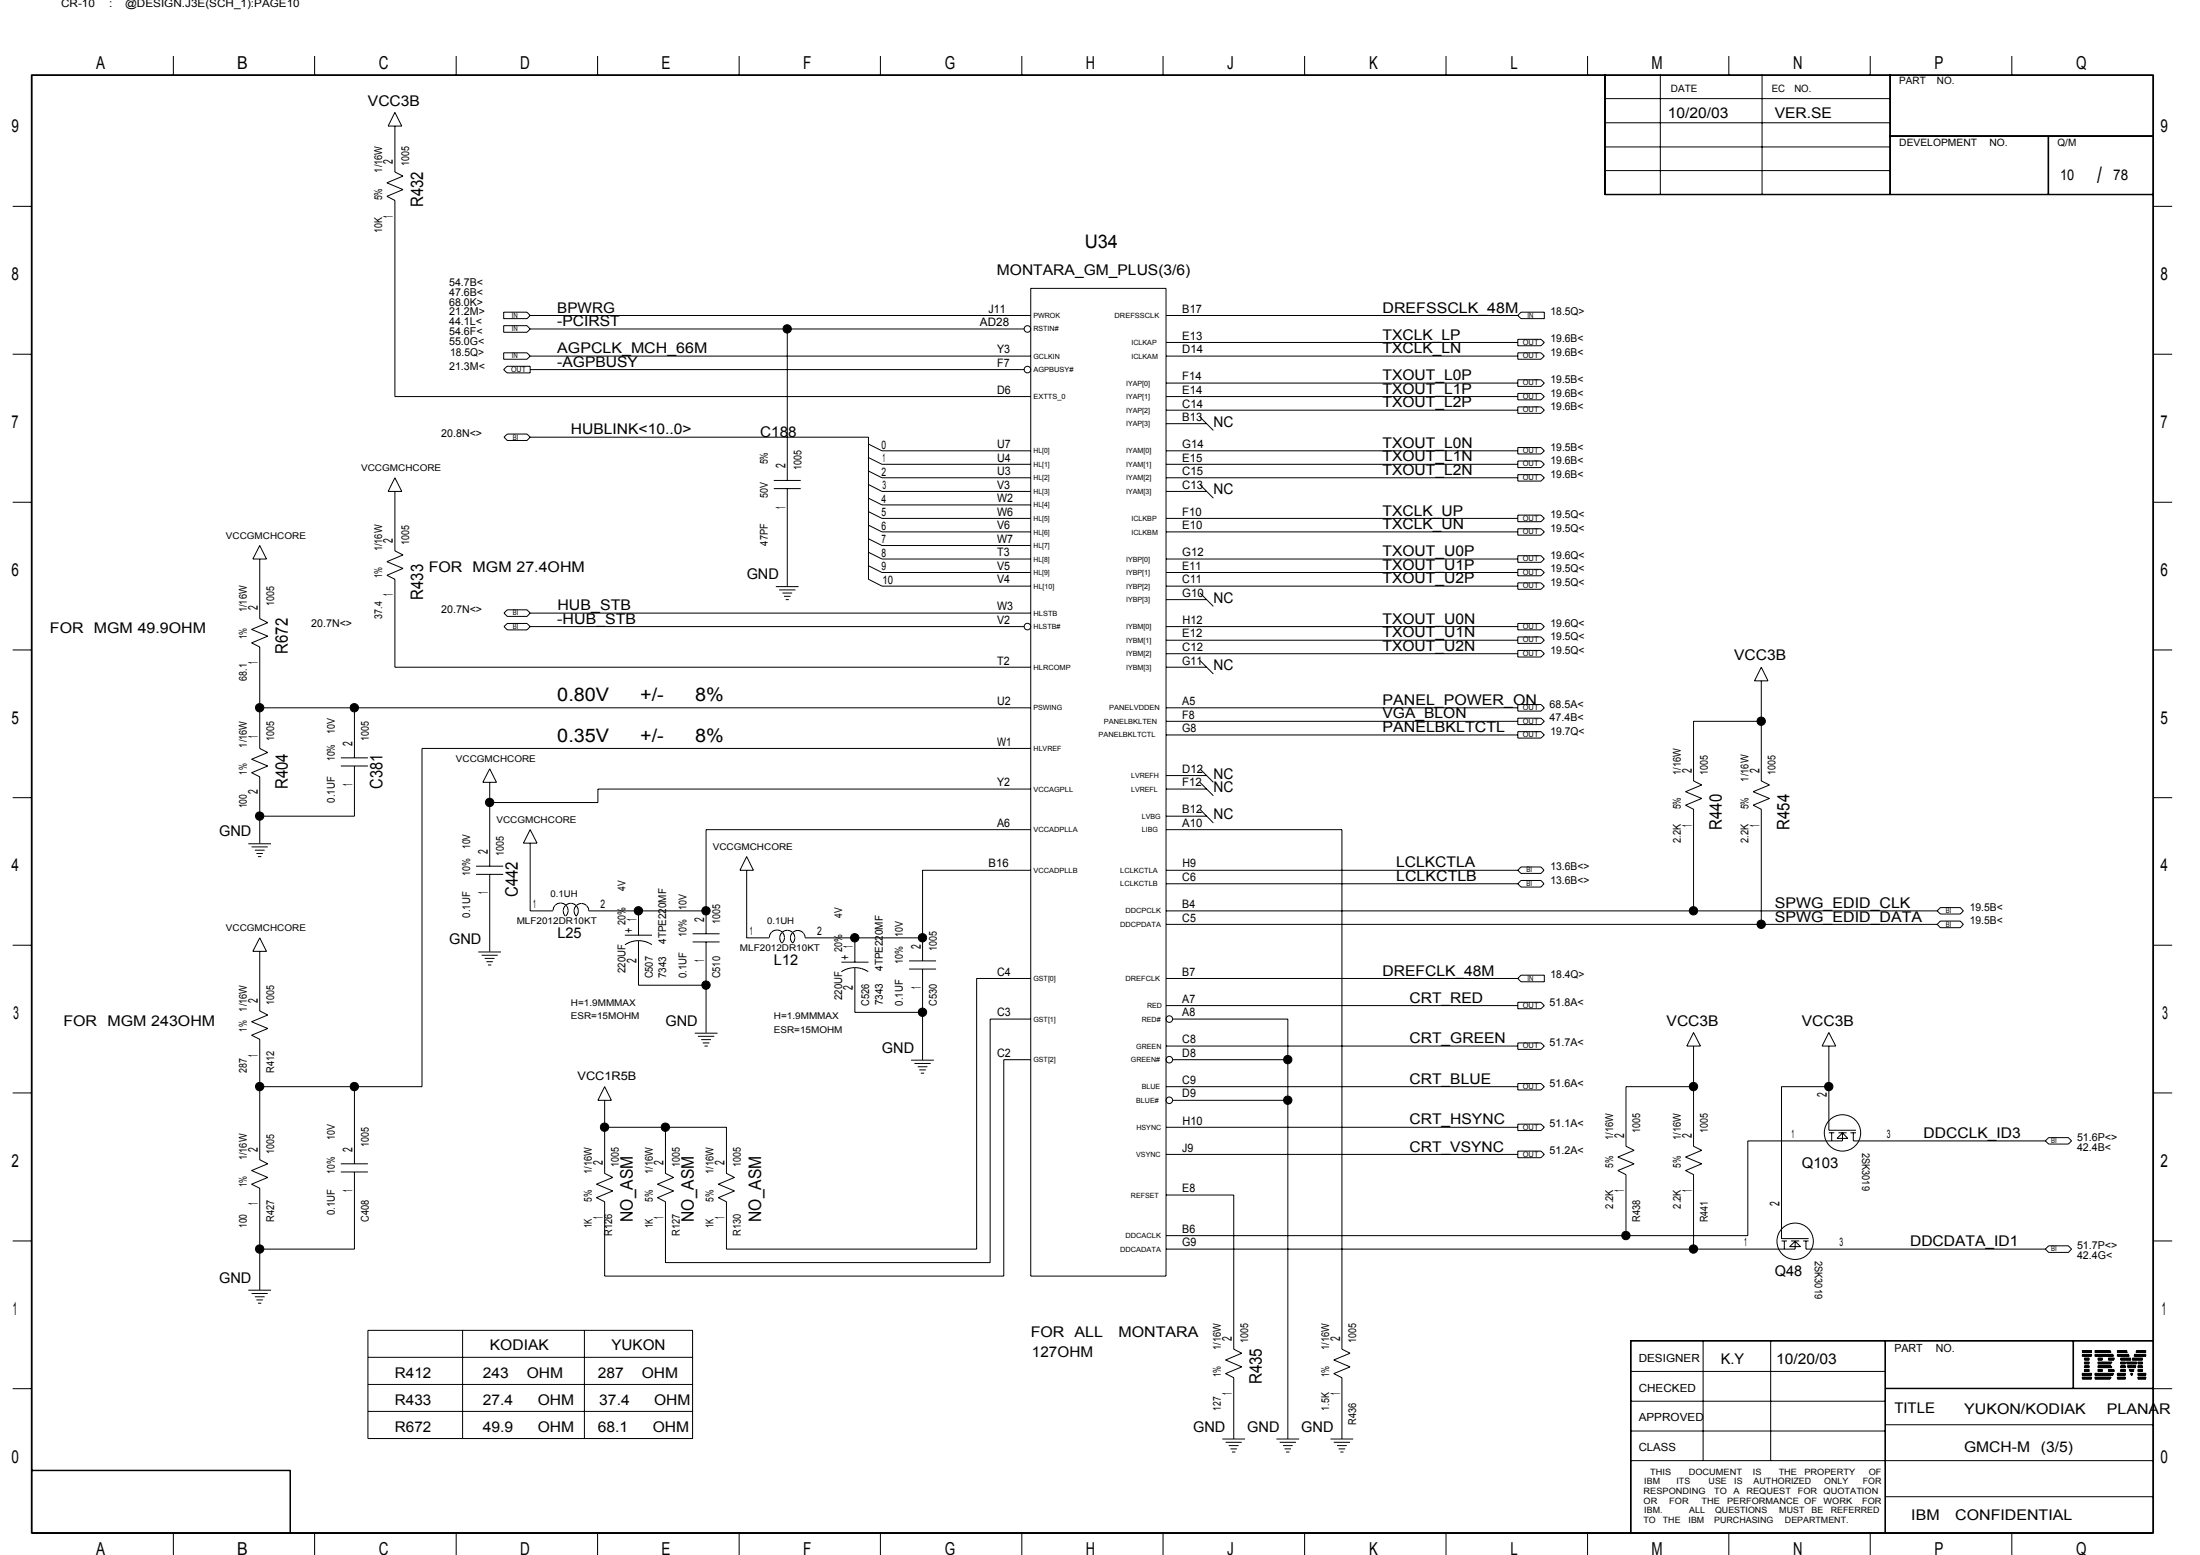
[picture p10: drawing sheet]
<svg xmlns="http://www.w3.org/2000/svg" width="297mm" height="210mm" viewBox="0 0 297 210" stroke-linecap="round" stroke-linejoin="round" font-family="sans-serif">
<g fill="none" stroke="#000" stroke-width=".14">
<path d="M4.2 10.1h286.6v196.9h-286.6zM4.3 10.2h286.4v196.7h-286.4zM23.4 7.6v2.5M42.5 7.6v2.5M53.3 17v6.2l1.1 .6-2.2 .9 2.2 .9-2.2 .9 1.1 .6v26.4h85.9M53.3 15.2l.9 1.8h-1.8zM61.6 7.6v2.5M80.7 7.6v2.5M99.8 7.6v2.5M118.9 7.6v2.5M138 7.6v2.5M157 7.6v2.5"/>
<path d="M176.1 7.6v2.5M195.2 7.6v2.5M214.4 7.6v2.5M216.7 10.1v16.2h74.1M216.7 19.8h38.5M216.7 16.6h38.5M216.7 13.3h38.5M216.7 10.1v16.2M224.2 10.1v16.2M233.4 7.6v2.5M237.9 10.1v16.2M252.5 7.6v2.5"/>
<path d="M255.2 10.1v16.2M255.2 18.4h35.6M255.2 18.3h35.6M271.6 7.6v2.5M276.5 18.4v7.9M276.6 18.4v7.9M1.7 27.9h2.5M139.2 38.9h18.2v133.4h-18.2zM216.7 26.2h74.1M216.7 23h38.5M290.8 27.9h2.5M1.7 47.8h2.5"/>
<path d="M68 49.9l.4-.5h3.2v.9h-3.2zM68 42.1h3.2l.4 .5-.4 .4h-3.2zM68 44h3.2l.4 .4-.4 .5h-3.2zM68 47.6h3.2l.4 .5-.4 .4h-3.2zM68 59l.5-.4h2.7l.4 .4-.4 .5h-2.7zM71.6 59h45.7v19.2l1.8 .9h20.1M71.6 48.1h67.6M71.6 42.6h67.6M71.6 49.9h66.7M71.6 44.4h66.7M106.3 44.4v20.5M117.3 59.9l1.8 1h20.1"/>
<path d="M157.4 57.2h5.5M157.4 55.4h47.5M157.4 53.5h47.5M157.4 51.7h47.5M157.4 48.1h47.5M157.4 46.2h47.5M157.4 42.6h47.5M162 56.3l1.8 1.8M204.9 45.8h3.2l.4 .4-.4 .5h-3.2zM204.9 47.6h3.2l.4 .5-.4 .4h-3.2zM204.9 51.3h3.2l.4 .4-.4 .5h-3.2zM204.9 53.1h3.2l.4 .4-.4 .5h-3.2z"/>
<path d="M204.9 54.9h3.2l.4 .5-.4 .4h-3.2zM205.4 42.1h3.1v.9h-3.1l-.5-.4zM290.8 47.8h2.5M1.7 67.8h2.5M35.1 75.5v8l1 .6-2.1 .9 2.1 .9-2.1 .9 1.1 .5v13.7l1 .6-2.1 .9 2.1 .9-2.1 .9 1.1 .6v8.9M35.1 73.6l.9 1.9h-1.9zM53.3 66.3v8.1l1.1 .5-2.2 .9 2.2 .9-2.2 1 1.1 .5v11.9h85.9M53.3 64.5l.9 1.8h-1.8zM104.5 66h3.6M104.5 64.9h3.6M104.8 79.2h3M105.2 79.6h2.2"/>
<path d="M106.3 66v13.1M117.3 65.4l1.8 .9h20.1M117.3 76.4l1.8 .9h20.1M117.3 74.5l1.8 1h20.1M117.3 70.9l1.8 .9h20.1M117.3 69.1l1.8 .9h20.1M117.3 63.6l1.8 .9h20.1M117.3 61.8l1.8 .9h20.1M117.3 72.7l1.8 .9h20.1M117.3 67.2l1.8 1h20.1M157.4 66.3h5.5M157.4 79.1h47.5"/>
<path d="M157.4 77.3h47.5M157.4 75.5h47.5M157.4 71.8h47.5M157.4 70h47.5M157.4 64.5h47.5M157.4 62.7h47.5M157.4 60.9h47.5M162 65.4l1.8 1.8M204.9 60.4h3.2l.4 .5-.4 .4h-3.2zM204.9 62.2h3.2l.4 .5-.4 .4h-3.2zM204.9 64.1h3.2l.4 .4-.4 .4h-3.2zM204.9 69.5h3.2l.4 .5-.4 .4h-3.2z"/>
<path d="M204.9 71.4h3.2l.4 .4-.4 .4h-3.2zM204.9 75h3.2l.4 .5-.4 .4h-3.2zM204.9 76.9h3.2l.4 .4-.4 .4h-3.2zM204.9 78.7h3.2l.4 .4-.4 .4h-3.2zM290.8 67.8h2.5M1.7 87.7h2.5M35.1 95.5h104.1M47.9 95.5v6.8M68 84.6l.5-.4h2.7l.4 .4-.4 .4h-2.7zM68.5 82.3h2.7l.4 .5-.4 .4h-2.7l-.5-.4zM71.6 84.6h66.7M71.6 82.8h67.6"/>
<path d="M105.6 80.1h1.4M105.9 80.5h.8M106.1 80.9h.4M157.4 99.2h47.5M157.4 97.4h47.5M157.4 95.5h47.5M157.4 90.1h5.5M157.4 88.2h47.5M157.4 86.4h47.5M157.4 84.6h47.5M157.4 80.9h5.5M162 80l1.8 1.9"/>
<path d="M162 89.2l1.8 1.8M204.9 84.2h3.2l.4 .4-.4 .4h-3.2zM204.9 86h3.2l.4 .4-.4 .4h-3.2zM204.9 87.8h3.2l.4 .4-.4 .5h-3.2zM204.9 95.1h3.2l.4 .4-.4 .5h-3.2zM204.9 96.9h3.2l.4 .5-.4 .4h-3.2zM204.9 98.8h3.2l.4 .4-.4 .4h-3.2zM237.8 97.4h-9.1v8l1.1 .6-2.2 .9 2.2 .9-2.2 .9 1.1 .5v13.8M237.8 90.1l.9 1.8h-1.8zM237.8 91.9v13.5l1.1 .6-2.2 .9 2.2 .9-2.2 .9 1.1 .5v15.6M290.8 87.7h2.5M1.7 107.7h2.5"/>
<path d="M33.5 113.9h3.1M34 114.3h2.1M34.4 114.8h1.3M34.6 115.2h.9M34.8 115.6h.5M46 103.4h3.7M46 102.3h3.7M47.9 103.4v6.8h-12.8M64.3 118h3.6M64.3 116.9h3.6M66.1 105.6v11.3M66.1 118v10.4"/>
<path d="M66.1 103.8l.9 1.8h-1.8zM71.6 113.8v9.2h3.1M71.6 112l.9 1.8h-1.8zM100.8 115.6l.9 1.9h-1.8zM100.8 117.5v9.1h3.1M139.2 112h-43.9v14M139.2 117.5h-14.6v12.2M139.2 101h-82.2v45.7h-21.9M139.2 106.5h-58.5v1.8h-14.6M157.4 117.5h47.5M157.4 119.3h47.5M157.4 112h23.8v70.1l1.1 .6-2.2 .9 2.2 .9-2.2 .9 1.1 .6v8.2"/>
<path d="M157.4 110.2h5.5M157.4 106.5h5.5M157.4 104.7h5.5M162 103.8l1.8 1.8M162 105.6l1.8 1.8M162 109.2l1.8 1.9M205.4 118.9h2.7l.4 .4-.4 .4h-2.7l-.5-.4zM205.4 117h2.7l.4 .5-.4 .4h-2.7l-.5-.4zM290.8 107.7h2.5M1.7 127.6h2.5M35.1 128.4v8.1l1 .5-2.1 .9 2.1 .9-2.1 .9 1.1 .6v16.2l1 .6-2.1 .9 2.1 .9-2.1 1 1.1 .5v13.7M35.1 126.6l.9 1.8h-1.9z"/>
<path d="M64.6 128.5h3M65 128.9h2.2M65.4 129.4h1.4M65.7 129.8h.8M65.9 130.3h.4M74.7 122.7h.1M74.8 122.5l-.1 .4M74.8 122.4v.1M74.8 122.4h.1M74.8 122.3v.1M75.1 122.1h.1M75.2 122h.1"/>
<path d="M75.2 122l-.4 .4M75.2 122l.4-.1 .5 .1M75.3 122h-.1M75.4 121.9v.1M76 121.9v.1M76.1 123.2h.1M76.1 122.7h.1M76.1 122h.1M76.1 123.4l.2 .3M76.1 123.4h.1M76.2 122.5l-.2 .3 .1 .6M76.2 122v.1"/>
<path d="M76.2 122.4v.1M76.2 123.4v.1M76.2 122h.1M76.2 122.4h.1M76.2 122.4l-.1 .2M76.2 122.1h.1M76.3 122.1l.2 .2M76.3 122.3h.1M76.3 123.6h.1M76.3 122.1h.1M76.4 122.2h.1M76.5 122.3h.1"/>
<path d="M76.5 123.5v.1M76.5 122.4h.1M76.5 122.3v.1M76.5 123.5h.1M76.6 122.1l.2-.1 .8 .1M76.6 122.4v.1M76.6 123.4l-.2 .3M76.6 122l-.4 .4M76.6 122.5l.1 .6-.1 .3M76.6 123.4h.1M76.6 122.5h.1M76.6 122h.1"/>
<path d="M76.6 122.6h.1M76.7 123.2l-.1 .1M76.7 122.8h.1M76.7 123v.1M76.7 122h.1M76.9 121.9v.1M77.2 121.9v.1M77.4 122h.1M77.5 122h.1M77.5 122l.5 .6M77.6 123.3v.1M77.6 122.6h.1"/>
<path d="M77.6 123.4l.1 .1M77.6 122.1h.1M77.6 122.5l-.1 .3 .1 .5M77.7 123.5l.1 .2M77.7 123.5h.1M77.7 122.4h.1M77.8 123.6h.1M77.9 122.2h.1M77.9 122.4h.1M78 122.4v.1M78 123.4v.1M78 123.4l-.2 .3"/>
<path d="M78 123.4h.1M78 122.5v.9M78 123.3v.1M78.1 122.8h.1M78.1 122l-.5 .5M78.1 123.1h.1M78.3 122h-.1M78.7 122h.1M78.8 122h-.4l-.4 .1M78.8 122h.1M78.9 122l.1 .1M79 122.1h.1"/>
<path d="M79 122.1l.4 .4 .1 .4M79.1 122.2h.1M79.3 122.4h.1M79.4 122.5h.1M79.4 122.6h.1M79.5 122.8h.1M79.5 123h15.8M84.4 126.2h3.6M84.4 127.5h.1M84.5 127.4l-.1 .1M84.5 127.4v.1M84.6 127.4h.1"/>
<path d="M84.7 127.3l-.2 .1M84.7 127.3v.1M84.7 127.3h.1M84.8 127.3h.1M85 127.2h-.1M85.2 127.1l-.1 .1M85.3 127.1h.1M85.5 127v.1M86 127h-.1M86.2 123v3.2M86.2 127v6h9.1M86.5 127h.1"/>
<path d="M86.9 127v.1M87.1 127.1h.1M87.3 127.1v.1M87.4 127.2l.2 .1M87.5 127.2l-.8-.2h-.9l-1 .3M87.6 127.3l.2 .1M87.6 127.3h.1M87.7 127.3l.1 .1M87.8 127.4h.1M87.8 127.4l.1 .1M87.9 127.4v.1M87.9 127.5h.1"/>
<path d="M88 127.5h.1M93.5 127.1h3.7M93.5 126h3.7M93.8 139.5h3.1M94.2 139.9h2.2M95.3 127.1v12.3M103.9 126.4h.1M103.9 126.2v.3M104 126.2h-.1M104 126.1v.1M104 126.1h.1M104.1 126h.1"/>
<path d="M104.1 125.9l-.1 .2M104.1 125.9h.1M104.3 125.7h.1M104.4 125.7h.1M104.4 125.7l-.3 .2M104.5 125.6l-.1 .1M104.7 125.6h-.1M105.1 125.6h.1M105.2 125.6h.1M105.3 125.6l-.5-.1-.4 .1M105.3 125.6h.1M105.3 126.8v.1"/>
<path d="M105.3 126.3v.1M105.3 125.6l.2 .2M105.4 127v.1M105.4 126.1l-.1 .4 .1 .5M105.4 127.1h.1M105.4 126.1h.1M105.4 126.1v.1M105.4 126h.1M105.4 127.1v.1M105.4 125.7h.1M105.4 127.2l.2 .1M105.5 125.9v.1"/>
<path d="M105.5 127.2v.1M105.5 125.8h.1M105.6 125.8l.1 .1M105.6 125.8h.1M105.7 125.9l.1 .2M105.7 125.9h.1M105.7 125.8h.1M105.7 126h.1M105.7 127.1h.1M105.8 127.1l-.2 .2M105.8 127v.1M105.8 126.1v.1"/>
<path d="M105.8 126.2a.97 .97 0 0 1 0 .8M105.8 127h.1M105.9 125.7l-.5 .4M105.9 126.2h.1M105.9 126.9h.1M105.9 125.7h-.1M105.9 125.7h.1M105.9 126.3h.1M105.9 125.7l.5-.1 .4 .1M105.9 126.8h.1M106 125.6h.1M106.6 125.6h.1"/>
<path d="M106.7 125.7h.1M106.7 126.7h.1M106.7 126.4v.1M106.8 125.7l.3 .3M106.8 126.9v.1M106.8 126.2h.1M106.8 127.1l.2 .2M106.8 126.1v.1M106.8 127v.1M106.9 126.1h.1M106.9 127.1h.1M106.9 125.8h.1"/>
<path d="M107.1 125.9v.1M107.1 125.8h.1M107.1 125.8l-.3 .5v.7M107.1 126l.1 .1M107.1 126h.1M107.1 127.1v.1M107.2 125.8h.1M107.2 126.1h.1M107.2 127.1h.1M107.2 126.2h.1M107.2 127.1l-.2 .2M107.2 126.1v.1"/>
<path d="M107.2 127v.1M107.2 126.2v.8M107.2 125.7l.4-.1 .6 .1M107.2 127h.1M107.3 126.4v.1M107.3 125.7l-.2 .1M107.3 126.7h.1M107.5 125.6h.1M107.9 125.6h.1M108.1 125.7l.5 .4M108.2 125.8h.1M108.6 126.1h.1"/>
<path d="M108.6 126.2l.1 .4M108.6 126.1v.1M108.6 126.2h.1M108.6 126.3h.1M108.7 126.6h15.9M113.6 129.9h3.7M113.7 131.1h.1M113.8 131l-.2 .2M113.9 131h.1M113.9 131h-.1M114 131h-.1M114 130.9h.1"/>
<path d="M114 130.9l-.1 .1M114.1 130.9h.1M114.2 130.9h-.2M114.4 130.8l-.3 .1M114.6 130.7l.4-.1h.9l.8 .3M114.6 130.7l-.3 .1M114.7 130.7h.1M115.2 130.6h-.1M115.4 126.6v3.3M115.4 130.6v6.1h9.2M115.7 130.6h.1M116.1 130.7h.1"/>
<path d="M116.3 130.7h.1M116.5 130.8h.1M116.6 130.9h.2M116.7 130.9l.2 .1M116.8 130.9h.1M116.9 131h.1M117 131h.1M117 131l.2 .1M117.1 131.1h.1M122.7 130.8h3.7M122.7 129.7h3.7M124.6 130.8v12.2"/>
<path d="M139.2 137.6h-5.5v32.8h-43.9v-8.2l-1-.5 2.1-.9-2.1-.9 2.1-1-1.1-.5v-6.2M139.2 132.1h-7.3v36.5h-33.8v-6.4l-1.1-.5 2.2-.9-2.2-.9 2.2-1-1.1-.5v-6.2h-16.5M157.4 123h104.2M157.4 135.7h47.5M157.4 132.1h47.5M157.4 124.8h104.2M158.3 137.6h15.6v56.6M204.9 135.3h3.2l.4 .4-.4 .5h-3.2zM205.4 131.6h3.1v.9h-3.1l-.5-.4zM228.7 139.4l.9 1.8h-1.8zM246.9 139.4l1 1.8h-1.9zM262 124.3h2.7l.4 .5-.4 .4h-2.7l-.4-.4z"/>
<path d="M262 122.5h2.7l.4 .5-.4 .4h-2.7l-.4-.4zM290.8 127.6h2.5M1.7 147.5h2.5M46 158.2h3.7M46 157.1h3.7M47.9 146.7v10.4M47.9 158.2v10.4h-12.8M81.6 146.7l.9 1.8h-1.8zM94.7 140.3h1.3M94.9 140.8h.9M95.1 141.2h.5M123 143.1h3.1"/>
<path d="M123.5 143.6h2.2M123.9 144h1.3M124.1 144.4h.9M124.3 144.9h.5M139.2 143h-3.7v29.3h-53.9v-10.1l-1.1-.5 2.2-.9-2.2-.9 2.2-1-1.1-.5v-9.9M157.4 141.2h47.5M157.4 155.8h47.5M157.4 152.2h47.5M157.4 146.7h47.5M158.3 148.5h15.6M158.3 143h15.6M204.9 140.8h3.2l.4 .4-.4 .4h-3.2z"/>
<path d="M204.9 146.3h3.2l.4 .4-.4 .4h-3.2zM204.9 151.7h3.2l.4 .5-.4 .4h-3.2zM204.9 155.4h3.2l.4 .4-.4 .5h-3.2zM228.7 146.7h-9.2v8l1.1 .6-2.2 .9 2.2 .9-2.2 .9 1.1 .6v8.2M228.7 141.2v13.5l1.1 .6-2.2 .9 2.2 .9-2.2 .9 1.1 .6v10M246.9 146.7h-6.4v20.5h3.7M246.9 152.9h.8M246.9 141.2v11.4h3.7M247.3 152.9v1.1M248 153.7l.8-.8 .7 .8zM248.2 152.9h1.1M248.8 152.9v1.1h-12.8v12.8h-78.6"/>
<path d="M249.8 152.9h.8M250.2 152.9v1.1h26M276.6 153.6h2.7l.4 .4-.4 .4h-2.7l-.4-.4zM290.8 147.5h2.5M1.7 167.5h2.5M33.5 174.2h3.1M34 174.6h2.1M34.4 175h1.3M34.6 175.5h.9M34.8 175.9h.5M49.7 179.6h43.8v14.6h-43.8zM62.5 179.6v14.6"/>
<path d="M78.9 179.6v14.6M157.4 161.3h9.2v20.8l1.1 .6-2.2 .9 2.2 .9-2.2 .9 1.1 .6v8.2M240.5 167.5h.8M240.9 167.5v1.1M241.6 168.3l.8-.7 .7 .7zM241.8 167.5h1.1M242.4 167.6v1h-85M243.5 167.5h.7M243.8 167.5v1.1h32.4M276.2 168.6l.4-.4h2.7l.4 .4-.4 .5h-2.7zM290.8 167.5h2.5M1.7 187.5h2.5"/>
<path d="M4.2 198.5h35v8.4M4.2 198.5h35M39.2 198.5v8.4M49.7 190.5h43.8M49.7 186.9h43.8M49.7 183.2h43.8M165 194.2h3.1M165.5 194.7h2.2M165.9 195.1h1.3M166.1 195.6h.9M166.3 196h.5M172.3 194.2h3.1"/>
<path d="M172.8 194.7h2.2M173.2 195.1h1.3M173.4 195.6h.9M173.6 196h.5M179.6 194.2h3.1M180.1 194.7h2.2M180.5 195.1h1.3M180.7 195.6h.9M181 196h.4M220.2 185.1h34.3M220.2 181h70.6M220.2 197.2h70.6"/>
<path d="M220.2 193.2h34.3M220.2 189.1h34.3M220.2 181v25.9M230 181v16.2M239.1 181v16.2M254.5 181v25.9M254.5 192.3h36.3M254.5 187.4h36.3M254.5 187.5h38.8M254.6 181v25.9M279.9 181v6.5M280 181v6.5"/>
<path d="M281.1 182.3l1.3 .1zM281.1 182.4l1.3 .1zM281.1 182.5l1.3 .1zM281.1 182.8l1.3 .1zM281.1 182.9l1.3 .1zM281.1 183l1.3 .1zM281.1 185.4h1.3zM281.1 185.5h1.3v.1h-1.3zM281.1 185.9h1.3v.1h-1.3zM281.1 186.1h1.3zM281.1 185.6h1.3M281.1 186h1.3"/>
<path d="M281.4 183.3l.7 .1zM281.4 183.5h.7zM281.4 183.6h.7zM281.4 183.9h.7zM281.4 184h.7zM281.4 184.1h.7zM281.4 184.4h.7zM281.4 184.5h.7zM281.4 184.6h.7zM281.4 184.9h.7zM281.4 185h.7zM281.4 185.1h.7z"/>
<path d="M282.8 182.3l2.1 .1zM282.8 186.1h2.1zM282.8 182.4l2.2 .1zM282.8 182.5l2.2 .1zM282.8 182.8l2.5 .1zM282.8 182.9l2.5 .1zM282.8 183l2.6 .1zM282.8 185.4h2.6zM282.8 185.6h2.5v-.1h-2.5v.1h2.5M282.8 185.9h2.2v.1h-2.2zM283.2 184.1h1.8zM283.2 184.4h1.8z"/>
<path d="M283.2 183.9h2zM283.2 184.6h2zM283.2 183.3l.7 .1zM283.2 183.5h.7zM283.2 183.6h.7zM283.2 184h1.9zM283.2 184.5h1.9zM283.2 184.9h.7zM283.2 185h.7zM283.2 185.1h.7zM284.7 183.3l.8 .1zM284.7 183.5h.8z"/>
<path d="M284.7 185h.8zM284.7 185.1h.8zM284.7 183.6h.7zM284.7 184.9h.7zM285 186h-2.2M285.9 185.4h1.1zM285.9 185.5h1.1v.1h-1.1zM285.9 185.9h1.1v.1h-1.1zM285.9 186.1h1.1zM285.9 182.3l1.3 .1zM285.9 182.4l1.3 .1zM285.9 182.5l1.3 .1z"/>
<path d="M285.9 182.8l1.5 .1zM285.9 182.9l1.5 .1zM285.9 183l1.6 .1zM285.9 185.6h1.1M285.9 186h1.1M286.3 183.9h.7zM286.3 184h.7zM286.3 184.1h.7zM286.3 184.4h.7zM286.3 184.5h.7zM286.3 184.6h.7zM286.3 184.9h.7z"/>
<path d="M286.3 185h.7zM286.3 185.1h.7zM286.3 183.6h1.4zM286.3 183.3l1.4 .1zM286.3 183.5h1.4zM287.1 183.9h1.4zM287.1 184h1.4zM287.2 184.1h1.3zM287.2 184.4h1.2zM287.3 184.5h1zM287.3 184.6h1zM287.5 184.9h.6z"/>
<path d="M287.5 185h.6zM287.6 185.1h.5zM287.7 185.4h.2zM287.7 185.5h.2v.1h-.2zM287.7 185.6h.2M287.9 183.6h1.4zM287.9 183.3l1.4 .1zM287.9 183.5h1.4zM288.1 183l1.6 .1zM288.2 182.8l1.5 .1zM288.2 182.9l1.5 .1zM288.4 182.4l1.3 .1z"/>
<path d="M288.4 182.5l1.3 .1zM288.5 182.3l1.2 .1zM288.6 185.4h1.1zM288.6 185.5h1.1v.1h-1.1zM288.6 185.9h1.1v.1h-1.1zM288.6 186.1h1.1zM288.6 183.9h.7zM288.6 184h.7zM288.6 184.1h.7zM288.6 184.4h.7zM288.6 184.5h.7zM288.6 184.6h.7z"/>
<path d="M288.6 184.9h.7zM288.6 185h.7zM288.6 185.1h.7zM288.6 185.6h1.1M288.6 186h1.1M290.8 181h-70.6v25.9M23.4 206.9v3M42.5 206.9v3M61.6 206.9v3M80.7 206.9v3M99.8 206.9v3M118.9 206.9v3"/>
<path d="M138 206.9v3M157 206.9v3M176.1 206.9v3M195.2 206.9v3M214.4 206.9v3M233.4 206.9v3M252.5 206.9v3M254.5 202h36.3M271.6 206.9v3"/>
<circle cx="138.7" cy="44.4" r=".45"/>
<circle cx="138.7" cy="49.9" r=".45"/>
<circle cx="138.7" cy="84.6" r=".45"/>
<circle cx="157.9" cy="137.6" r=".45"/>
<circle cx="157.9" cy="148.5" r=".45"/>
<circle cx="157.9" cy="143" r=".45"/>
<circle cx="248.8" cy="152.9" r="2.46"/>
<circle cx="242.4" cy="167.6" r="2.46"/>
</g>
<g fill="#000" stroke="#000" stroke-width=".14">
<circle cx="106.3" cy="44.4" r=".57"/>
<circle cx="35.1" cy="95.5" r=".57"/>
<circle cx="47.8" cy="95.5" r=".57"/>
<circle cx="237.8" cy="97.4" r=".57"/>
<circle cx="35.1" cy="110.2" r=".57"/>
<circle cx="66.1" cy="108.3" r=".57"/>
<circle cx="86.2" cy="122.9" r=".57"/>
<circle cx="95.3" cy="133" r=".57"/>
<circle cx="95.3" cy="122.9" r=".57"/>
<circle cx="115.4" cy="126.6" r=".57"/>
<circle cx="124.5" cy="136.6" r=".57"/>
<circle cx="124.5" cy="126.6" r=".57"/>
<circle cx="228.6" cy="122.9" r=".57"/>
<circle cx="237.8" cy="124.8" r=".57"/>
<circle cx="35.1" cy="146.7" r=".57"/>
<circle cx="47.8" cy="146.7" r=".57"/>
<circle cx="81.6" cy="152.2" r=".57"/>
<circle cx="89.8" cy="152.2" r=".57"/>
<circle cx="173.9" cy="143" r=".57"/>
<circle cx="173.9" cy="148.5" r=".57"/>
<circle cx="228.6" cy="146.7" r=".57"/>
<circle cx="246.9" cy="146.7" r=".57"/>
<circle cx="35.1" cy="168.6" r=".57"/>
<circle cx="219.5" cy="166.8" r=".57"/>
<circle cx="228.6" cy="168.6" r=".57"/>
</g>
<text font-size="3.1" x="283.2" y="24.6">/</text>
<g font-size="2.5">
<text x="146.5" y="33.4">U34</text>
<text x="75.2" y="94.6">0.80V</text>
<text x="86.4" y="94.6">+/-</text>
<text x="93.9" y="94.6">8%</text>
<text x="75.2" y="100.1">0.35V</text>
<text x="86.4" y="100.1">+/-</text>
<text x="93.9" y="100.1">8%</text>
</g>
<g font-size="2.4">
<text x="13" y="9.4">A</text>
<text x="32" y="9.4">B</text>
<text x="51.2" y="9.4">C</text>
<text x="70.2" y="9.4">D</text>
<text x="89.3" y="9.4">E</text>
<text x="108.4" y="9.4">F</text>
<text x="127.5" y="9.4">G</text>
<text x="146.6" y="9.4">H</text>
<text x="165.7" y="9.4">J</text>
<text x="184.8" y="9.4">K</text>
<text x="203.9" y="9.4">L</text>
<text x="223" y="9.4">M</text>
<text x="242.1" y="9.4">N</text>
<text x="261.2" y="9.4">P</text>
<text x="280.3" y="9.4">Q</text>
<text x="1.5" y="17.9">9</text>
<text x="291.7" y="17.9">9</text>
<text x="1.5" y="37.8">8</text>
<text x="291.7" y="37.8">8</text>
<text x="1.6" y="57.8">7</text>
<text x="291.7" y="57.8">7</text>
<text x="1.5" y="77.7">6</text>
<text x="291.7" y="77.7">6</text>
<text x="1.5" y="97.7">5</text>
<text x="291.7" y="97.7">5</text>
<text x="1.5" y="117.6">4</text>
<text x="291.7" y="117.6">4</text>
<text x="1.8" y="137.5">3</text>
<text x="291.9" y="137.5">3</text>
<text x="1.5" y="157.5">2</text>
<text x="291.7" y="157.5">2</text>
<text x="1.8" y="177.5">1</text>
<text x="291.9" y="177.5">1</text>
<text x="1.5" y="197.4">0</text>
<text x="291.7" y="197.4">0</text>
<text x="13" y="209.9">A</text>
<text x="32" y="209.9">B</text>
<text x="51.2" y="209.9">C</text>
<text x="70.2" y="209.9">D</text>
<text x="89.3" y="209.9">E</text>
<text x="108.4" y="209.9">F</text>
<text x="127.5" y="209.9">G</text>
<text x="146.6" y="209.9">H</text>
<text x="165.7" y="209.9">J</text>
<text x="184.8" y="209.9">K</text>
<text x="203.9" y="209.9">L</text>
<text x="223" y="209.9">M</text>
<text x="242.1" y="209.9">N</text>
<text x="261.2" y="209.9">P</text>
<text x="280.3" y="209.9">Q</text>
</g>
<g font-size="2.3">
<text x="57.1" y="28" transform="rotate(-90 57.1 28)">R432</text>
<text x="57.1" y="80.9" transform="rotate(-90 57.1 80.9)">R433</text>
<text x="38.9" y="88.2" transform="rotate(-90 38.9 88.2)">R672</text>
<text x="38.9" y="106.5" transform="rotate(-90 38.9 106.5)">R404</text>
<text x="51.6" y="106.5" transform="rotate(-90 51.6 106.5)">C381</text>
<text x="232.5" y="112" transform="rotate(-90 232.5 112)">R440</text>
<text x="241.6" y="112" transform="rotate(-90 241.6 112)">R454</text>
<text x="69.9" y="121.1" transform="rotate(-90 69.9 121.1)">C442</text>
<text x="85.4" y="165" transform="rotate(-90 85.4 165)">NO_ASM</text>
<text x="93.7" y="165" transform="rotate(-90 93.7 165)">NO_ASM</text>
<text x="102.8" y="165" transform="rotate(-90 102.8 165)">NO_ASM</text>
<text x="170.4" y="186.9" transform="rotate(-90 170.4 186.9)">R435</text>
</g>
<g font-size="2">
<text x="49.7" y="14.2">VCC3B</text>
<text x="225.2" y="15.9">10/20/03</text>
<text x="239.6" y="15.9">VER.SE</text>
<text x="278.1" y="24.3">10</text>
<text x="285.3" y="24.3">78</text>
<text x="134.6" y="37.1">MONTARA_GM_PLUS(3/6)</text>
<text x="75.2" y="47.7">AGPCLK_MCH_66M</text>
<text x="75.2" y="42.2">BPWRG</text>
<text x="75.2" y="44">-PCIRST</text>
<text x="186.7" y="42.2">DREFSSCLK_48M</text>
<text x="186.7" y="47.7">TXCLK_LN</text>
<text x="186.7" y="45.8">TXCLK_LP</text>
<text x="75.2" y="49.5">-AGPBUSY</text>
<text x="186.7" y="51.3">TXOUT_L0P</text>
<text x="186.7" y="53.1">TXOUT_L1P</text>
<text x="77.1" y="58.6">HUBLINK&lt;10..0&gt;</text>
<text x="102.6" y="59">C188</text>
<text x="163.8" y="57.6">NC</text>
<text x="186.7" y="55">TXOUT_L2P</text>
<text x="186.7" y="64.1">TXOUT_L2N</text>
<text x="186.7" y="62.3">TXOUT_L1N</text>
<text x="186.7" y="60.5">TXOUT_L0N</text>
<text x="163.8" y="66.7">NC</text>
<text x="186.7" y="71.4">TXCLK_UN</text>
<text x="186.7" y="69.6">TXCLK_UP</text>
<text x="57.9" y="77.3">FOR MGM 27.4OHM</text>
<text x="186.7" y="76.9">TXOUT_U1P</text>
<text x="186.7" y="75.1">TXOUT_U0P</text>
<text x="75.3" y="82.4">HUB_STB</text>
<text x="100.8" y="78.2">GND</text>
<text x="163.8" y="81.4">NC</text>
<text x="186.7" y="78.7">TXOUT_U2P</text>
<text x="6.7" y="85.5">FOR MGM 49.9OHM</text>
<text x="75.2" y="84.2">-HUB_STB</text>
<text x="186.7" y="87.9">TXOUT_U2N</text>
<text x="186.7" y="86">TXOUT_U1N</text>
<text x="186.7" y="84.2">TXOUT_U0N</text>
<text x="234.1" y="89.1">VCC3B</text>
<text x="163.8" y="90.5">NC</text>
<text x="186.7" y="95.2">PANEL_POWER_ON</text>
<text x="186.7" y="98.8">PANELBKLTCTL</text>
<text x="186.7" y="97">VGA_BLON</text>
<text x="163.8" y="106.9">NC</text>
<text x="163.8" y="105.1">NC</text>
<text x="29.6" y="112.9">GND</text>
<text x="163.8" y="110.6">NC</text>
<text x="188.5" y="118.9">LCLKCTLB</text>
<text x="188.5" y="117.1">LCLKCTLA</text>
<text x="239.6" y="124.4">SPWG_EDID_DATA</text>
<text x="239.6" y="122.6">SPWG_EDID_CLK</text>
<text x="60.6" y="127.5">GND</text>
<text x="75.3" y="126.6">L25</text>
<text x="104.5" y="130.2">L12</text>
<text x="186.7" y="131.7">DREFCLK_48M</text>
<text x="190.3" y="135.3">CRT_RED</text>
<text x="8.6" y="138.5">FOR MGM 243OHM</text>
<text x="89.8" y="138.5">GND</text>
<text x="119.1" y="142.1">GND</text>
<text x="190.3" y="140.8">CRT_GREEN</text>
<text x="225" y="138.5">VCC3B</text>
<text x="243.3" y="138.5">VCC3B</text>
<text x="190.3" y="146.3">CRT_BLUE</text>
<text x="190.3" y="151.8">CRT_HSYNC</text>
<text x="190.3" y="155.4">CRT_VSYNC</text>
<text x="259.7" y="153.6">DDCCLK_ID3</text>
<text x="243.3" y="157.6">Q103</text>
<text x="29.6" y="173.2">GND</text>
<text x="239.6" y="172.2">Q48</text>
<text x="257.9" y="168.2">DDCDATA_ID1</text>
<text x="53.3" y="185.9">R412</text>
<text x="65.2" y="185.9">243</text>
<text x="66.1" y="182.3">KODIAK</text>
<text x="71.1" y="185.9">OHM</text>
<text x="80.7" y="185.9">287</text>
<text x="82.5" y="182.3">YUKON</text>
<text x="86.7" y="185.9">OHM</text>
<text x="139.2" y="180.5">FOR ALL</text>
<text x="139.3" y="183.2">127OHM</text>
<text x="151" y="180.5">MONTARA</text>
<text x="232.3" y="184.1">K.Y</text>
<text x="239.8" y="184.1">10/20/03</text>
<text x="53.3" y="189.6">R433</text>
<text x="65.2" y="189.6">27.4</text>
<text x="72.6" y="189.6">OHM</text>
<text x="80.9" y="189.6">37.4</text>
<text x="88.3" y="189.6">OHM</text>
<text x="255.8" y="190.8">TITLE</text>
<text x="265.2" y="190.9">YUKON/KODIAK</text>
<text x="284.5" y="190.9">PLANAR</text>
<text x="53.3" y="193.3">R672</text>
<text x="65.2" y="193.3">49.9</text>
<text x="72.6" y="193.3">OHM</text>
<text x="80.7" y="193.3">68.1</text>
<text x="88.1" y="193.3">OHM</text>
<text x="161.1" y="193.3">GND</text>
<text x="168.4" y="193.3">GND</text>
<text x="175.7" y="193.3">GND</text>
<text x="265.2" y="196">GMCH-M</text>
<text x="275.6" y="196">(3/5)</text>
<text x="258.1" y="205.1">IBM</text>
<text x="264" y="205.1">CONFIDENTIAL</text>
</g>
<g font-size="1.9">
<text x="85.6" y="126" transform="rotate(-90 85.6 126)">+ 1</text>
<text x="114.8" y="129.6" transform="rotate(-90 114.8 129.6)">+ 1</text>
</g>
<g font-size="1.8">
<text x="53.1" y="22.1" transform="rotate(-90 53.1 22.1)">2</text>
<text x="53.1" y="29.4" transform="rotate(-90 53.1 29.4)">1</text>
<text x="106" y="63.2" transform="rotate(-90 106 63.2)">2</text>
<text x="106" y="68.6" transform="rotate(-90 106 68.6)">1</text>
<text x="53.1" y="73.3" transform="rotate(-90 53.1 73.3)">2</text>
<text x="34.8" y="82.4" transform="rotate(-90 34.8 82.4)">2</text>
<text x="53.1" y="80.5" transform="rotate(-90 53.1 80.5)">1</text>
<text x="34.8" y="89.7" transform="rotate(-90 34.8 89.7)">1</text>
<text x="34.8" y="99.6" transform="rotate(-90 34.8 99.6)">1</text>
<text x="47.6" y="100.7" transform="rotate(-90 47.6 100.7)">2</text>
<text x="34.8" y="107.1" transform="rotate(-90 34.8 107.1)">2</text>
<text x="47.6" y="106.1" transform="rotate(-90 47.6 106.1)">1</text>
<text x="228.4" y="104.3" transform="rotate(-90 228.4 104.3)">2</text>
<text x="237.6" y="104.3" transform="rotate(-90 237.6 104.3)">2</text>
<text x="228.4" y="111.6" transform="rotate(-90 228.4 111.6)">1</text>
<text x="237.6" y="111.6" transform="rotate(-90 237.6 111.6)">1</text>
<text x="65.8" y="115.3" transform="rotate(-90 65.8 115.3)">2</text>
<text x="65.8" y="120.7" transform="rotate(-90 65.8 120.7)">1</text>
<text x="95.1" y="124.4" transform="rotate(-90 95.1 124.4)">2</text>
<text x="85.9" y="130" transform="rotate(-90 85.9 130)">2</text>
<text x="95.1" y="129.8" transform="rotate(-90 95.1 129.8)">1</text>
<text x="124.3" y="128.1" transform="rotate(-90 124.3 128.1)">2</text>
<text x="34.8" y="135.4" transform="rotate(-90 34.8 135.4)">2</text>
<text x="115.2" y="133.6" transform="rotate(-90 115.2 133.6)">2</text>
<text x="124.3" y="133.5" transform="rotate(-90 124.3 133.5)">1</text>
<text x="34.8" y="142.6" transform="rotate(-90 34.8 142.6)">1</text>
<text x="246.7" y="148.1" transform="rotate(-90 246.7 148.1)">2</text>
<text x="34.8" y="155.5" transform="rotate(-90 34.8 155.5)">2</text>
<text x="47.6" y="155.5" transform="rotate(-90 47.6 155.5)">2</text>
<text x="219.3" y="153.6" transform="rotate(-90 219.3 153.6)">2</text>
<text x="228.4" y="153.6" transform="rotate(-90 228.4 153.6)">2</text>
<text x="47.6" y="160.9" transform="rotate(-90 47.6 160.9)">1</text>
<text x="81.4" y="157.3" transform="rotate(-90 81.4 157.3)">2</text>
<text x="89.6" y="157.3" transform="rotate(-90 89.6 157.3)">2</text>
<text x="97.8" y="157.3" transform="rotate(-90 97.8 157.3)">2</text>
<text x="219.3" y="160.9" transform="rotate(-90 219.3 160.9)">1</text>
<text x="228.4" y="160.9" transform="rotate(-90 228.4 160.9)">1</text>
<text x="34.8" y="162.7" transform="rotate(-90 34.8 162.7)">1</text>
<text x="81.4" y="164.5" transform="rotate(-90 81.4 164.5)">1</text>
<text x="89.6" y="164.5" transform="rotate(-90 89.6 164.5)">1</text>
<text x="97.8" y="164.5" transform="rotate(-90 97.8 164.5)">1</text>
<text x="240.3" y="162.8" transform="rotate(-90 240.3 162.8)">2</text>
<text x="166.3" y="181" transform="rotate(-90 166.3 181)">2</text>
<text x="180.9" y="181" transform="rotate(-90 180.9 181)">2</text>
<text x="166.3" y="188.3" transform="rotate(-90 166.3 188.3)">1</text>
<text x="180.9" y="188.3" transform="rotate(-90 180.9 188.3)">1</text>
</g>
<g font-size="1.6">
<text x="132.3" y="44">AD28</text>
<text x="133.5" y="42.2">J11</text>
<text x="134.6" y="47.7">Y3</text>
<text x="159.6" y="45.9">E13</text>
<text x="159.6" y="47.7">D14</text>
<text x="159.6" y="42.2">B17</text>
<text x="134.6" y="49.5">F7</text>
<text x="134.6" y="53.2">D6</text>
<text x="159.6" y="51.4">F14</text>
<text x="159.6" y="53.2">E14</text>
<text x="159.6" y="56.8">B13</text>
<text x="159.6" y="55">C14</text>
<text x="119" y="60.6">0</text>
<text x="119" y="64.2">2</text>
<text x="119.1" y="62.4">1</text>
<text x="134.6" y="66">V3</text>
<text x="134.6" y="60.5">U7</text>
<text x="134.6" y="62.3">U4</text>
<text x="134.6" y="64.1">U3</text>
<text x="159.6" y="60.5">G14</text>
<text x="159.6" y="62.3">E15</text>
<text x="159.6" y="64.1">C15</text>
<text x="159.6" y="66">C13</text>
<text x="119" y="67.9">4</text>
<text x="119" y="69.7">5</text>
<text x="119" y="71.5">6</text>
<text x="119.2" y="66">3</text>
<text x="134.6" y="69.6">W6</text>
<text x="134.6" y="67.8">W2</text>
<text x="134.6" y="71.4">V6</text>
<text x="159.6" y="69.6">F10</text>
<text x="159.6" y="71.4">E10</text>
<text x="119" y="75.2">8</text>
<text x="119" y="77">9</text>
<text x="119" y="73.3">7</text>
<text x="134.6" y="73.3">W7</text>
<text x="134.6" y="76.9">V5</text>
<text x="134.6" y="75.1">T3</text>
<text x="159.6" y="75.1">G12</text>
<text x="159.6" y="76.9">E11</text>
<text x="119.1" y="78.8">10</text>
<text x="134.6" y="82.4">W3</text>
<text x="134.6" y="78.7">V4</text>
<text x="159.6" y="80.6">G10</text>
<text x="159.6" y="78.7">C11</text>
<text x="134.6" y="84.2">V2</text>
<text x="134.6" y="89.7">T2</text>
<text x="159.6" y="89.7">G11</text>
<text x="159.6" y="86">E12</text>
<text x="159.6" y="87.9">C12</text>
<text x="159.7" y="84.2">H12</text>
<text x="134.6" y="95.2">U2</text>
<text x="159.6" y="95.2">A5</text>
<text x="134.6" y="100.7">W1</text>
<text x="159.6" y="98.8">G8</text>
<text x="159.6" y="97">F8</text>
<text x="134.6" y="106.2">Y2</text>
<text x="159.6" y="106.2">F12</text>
<text x="159.6" y="104.3">D12</text>
<text x="134.6" y="111.6">A6</text>
<text x="159.6" y="109.8">B12</text>
<text x="159.6" y="111.6">A10</text>
<text x="133.5" y="117.1">B16</text>
<text x="159.6" y="118.9">C6</text>
<text x="159.7" y="117.1">H9</text>
<text x="72" y="122.6">1</text>
<text x="81.1" y="122.6">2</text>
<text x="159.6" y="124.4">C5</text>
<text x="159.6" y="122.6">B4</text>
<text x="101.2" y="126.2">1</text>
<text x="110.3" y="126.2">2</text>
<text x="134.6" y="131.7">C4</text>
<text x="159.6" y="131.7">B7</text>
<text x="134.6" y="137.2">C3</text>
<text x="159.6" y="137.2">A8</text>
<text x="159.6" y="135.4">A7</text>
<text x="134.6" y="142.7">C2</text>
<text x="159.6" y="142.7">D8</text>
<text x="159.6" y="140.8">C8</text>
<text x="78" y="145.8">VCC1R5B</text>
<text x="159.6" y="148.1">D9</text>
<text x="159.6" y="146.3">C9</text>
<text x="159.6" y="155.5">J9</text>
<text x="159.7" y="151.8">H10</text>
<text x="241.9" y="153.6">1</text>
<text x="254.8" y="153.6">3</text>
<text x="159.6" y="160.9">E8</text>
<text x="159.6" y="166.4">B6</text>
<text x="159.6" y="168.3">G9</text>
<text x="235.5" y="168.3">1</text>
<text x="248.4" y="168.3">3</text>
</g>
<g font-size="1.5">
<text x="8.3" y="1">CR-10</text>
<text x="14.7" y="1">:</text>
<text x="16.9" y="1">@DESIGN.J3E(SCH_1):PAGE10</text>
<text x="51.6" y="23.3" transform="rotate(-90 51.6 23.3)">1/16W</text>
<text x="55.3" y="22.4" transform="rotate(-90 55.3 22.4)">1005</text>
<text x="51.6" y="27" transform="rotate(-90 51.6 27)">5%</text>
<text x="51.6" y="31.5" transform="rotate(-90 51.6 31.5)">10K</text>
<text x="60.6" y="41.3">68.0K&gt;</text>
<text x="60.6" y="39.9">47.6B&lt;</text>
<text x="60.6" y="38.6">54.7B&lt;</text>
<text x="60.6" y="42.6">21.2M&gt;</text>
<text x="60.6" y="43.9">44.1L&lt;</text>
<text x="60.6" y="45.2">54.6F&lt;</text>
<text x="60.6" y="46.5">55.0G&lt;</text>
<text x="209.4" y="46.2">19.6B&lt;</text>
<text x="209.4" y="42.6">18.5Q&gt;</text>
<text x="60.6" y="49.9">21.3M&lt;</text>
<text x="60.8" y="48.1">18.5Q&gt;</text>
<text x="209.4" y="48.1">19.6B&lt;</text>
<text x="209.4" y="51.7">19.5B&lt;</text>
<text x="209.4" y="53.5">19.6B&lt;</text>
<text x="59.6" y="59">20.8N&lt;&gt;</text>
<text x="209.4" y="55.4">19.6B&lt;</text>
<text x="103.7" y="62.7" transform="rotate(-90 103.7 62.7)">5%</text>
<text x="108.2" y="63.5" transform="rotate(-90 108.2 63.5)">1005</text>
<text x="209.4" y="64.5">19.6B&lt;</text>
<text x="209.4" y="62.7">19.6B&lt;</text>
<text x="209.4" y="60.9">19.5B&lt;</text>
<text x="103.7" y="67.2" transform="rotate(-90 103.7 67.2)">50V</text>
<text x="209.4" y="71.8">19.5Q&lt;</text>
<text x="209.4" y="70">19.5Q&lt;</text>
<text x="51.6" y="74.4" transform="rotate(-90 51.6 74.4)">1/16W</text>
<text x="55.3" y="73.5" transform="rotate(-90 55.3 73.5)">1005</text>
<text x="103.7" y="73.6" transform="rotate(-90 103.7 73.6)">47PF</text>
<text x="209.4" y="77.3">19.5Q&lt;</text>
<text x="209.4" y="75.5">19.6Q&lt;</text>
<text x="33.3" y="82.7" transform="rotate(-90 33.3 82.7)">1/16W</text>
<text x="37" y="81.7" transform="rotate(-90 37 81.7)">1005</text>
<text x="51.6" y="83.5" transform="rotate(-90 51.6 83.5)">37.4</text>
<text x="51.6" y="78.1" transform="rotate(-90 51.6 78.1)">1%</text>
<text x="59.6" y="82.8">20.7N&lt;&gt;</text>
<text x="209.4" y="79.1">19.5Q&lt;</text>
<text x="33.3" y="86.3" transform="rotate(-90 33.3 86.3)">1%</text>
<text x="42" y="84.6">20.7N&lt;&gt;</text>
<text x="209.4" y="88.2">19.5Q&lt;</text>
<text x="209.4" y="86.4">19.5Q&lt;</text>
<text x="209.4" y="84.6">19.6Q&lt;</text>
<text x="33.3" y="91.9" transform="rotate(-90 33.3 91.9)">68.1</text>
<text x="209.2" y="95.5">68.5A&lt;</text>
<text x="33.3" y="100.9" transform="rotate(-90 33.3 100.9)">1/16W</text>
<text x="37" y="100" transform="rotate(-90 37 100)">1005</text>
<text x="45.2" y="99.1" transform="rotate(-90 45.2 99.1)">10V</text>
<text x="49.8" y="100" transform="rotate(-90 49.8 100)">1005</text>
<text x="209.2" y="97.4">47.4B&lt;</text>
<text x="209.4" y="99.2">19.7Q&lt;</text>
<text x="33.3" y="104.6" transform="rotate(-90 33.3 104.6)">1%</text>
<text x="45.2" y="102.7" transform="rotate(-90 45.2 102.7)">10%</text>
<text x="226.9" y="104.6" transform="rotate(-90 226.9 104.6)">1/16W</text>
<text x="230.6" y="104.6" transform="rotate(-90 230.6 104.6)">1005</text>
<text x="236.1" y="105.5" transform="rotate(-90 236.1 105.5)">1/16W</text>
<text x="239.7" y="104.6" transform="rotate(-90 239.7 104.6)">1005</text>
<text x="33.3" y="109.1" transform="rotate(-90 33.3 109.1)">100</text>
<text x="45.2" y="108.3" transform="rotate(-90 45.2 108.3)">0.1UF</text>
<text x="226.9" y="113.8" transform="rotate(-90 226.9 113.8)">2.2K</text>
<text x="226.9" y="109.2" transform="rotate(-90 226.9 109.2)">5%</text>
<text x="236.1" y="113.8" transform="rotate(-90 236.1 113.8)">2.2K</text>
<text x="236.1" y="109.2" transform="rotate(-90 236.1 109.2)">5%</text>
<text x="63.5" y="118.3" transform="rotate(-90 63.5 118.3)">10%</text>
<text x="63.5" y="114.6" transform="rotate(-90 63.5 114.6)">10V</text>
<text x="68" y="115.5" transform="rotate(-90 68 115.5)">1005</text>
<text x="209.3" y="119.3">13.6B&lt;&gt;</text>
<text x="209.3" y="117.5">13.6B&lt;&gt;</text>
<text x="63.5" y="123.9" transform="rotate(-90 63.5 123.9)">0.1UF</text>
<text x="84.5" y="124.9" transform="rotate(-90 84.5 124.9)">20%</text>
<text x="84.5" y="120.3" transform="rotate(-90 84.5 120.3)">4V</text>
<text x="92.7" y="122.9" transform="rotate(-90 92.7 122.9)">10V</text>
<text x="97.3" y="124.7" transform="rotate(-90 97.3 124.7)">1005</text>
<text x="113.7" y="123.9" transform="rotate(-90 113.7 123.9)">4V</text>
<text x="266" y="123">19.5B&lt;</text>
<text x="266" y="124.8">19.5B&lt;</text>
<text x="84.5" y="131.4" transform="rotate(-90 84.5 131.4)">220UF</text>
<text x="90" y="127.4" transform="rotate(-90 90 127.4)">4TPE220MF</text>
<text x="92.7" y="126.5" transform="rotate(-90 92.7 126.5)">10%</text>
<text x="113.7" y="128.5" transform="rotate(-90 113.7 128.5)">20%</text>
<text x="119.2" y="131.1" transform="rotate(-90 119.2 131.1)">4TPE220MF</text>
<text x="121.9" y="130.2" transform="rotate(-90 121.9 130.2)">10%</text>
<text x="121.9" y="126.5" transform="rotate(-90 121.9 126.5)">10V</text>
<text x="126.5" y="128.3" transform="rotate(-90 126.5 128.3)">1005</text>
<text x="33.3" y="136.5" transform="rotate(-90 33.3 136.5)">1/16W</text>
<text x="37" y="135.6" transform="rotate(-90 37 135.6)">1005</text>
<text x="88.1" y="132.1" transform="rotate(-90 88.1 132.1)">C507</text>
<text x="90" y="132.1" transform="rotate(-90 90 132.1)">7343</text>
<text x="92.7" y="132.1" transform="rotate(-90 92.7 132.1)">0.1UF</text>
<text x="97.3" y="132.1" transform="rotate(-90 97.3 132.1)">C510</text>
<text x="113.7" y="135" transform="rotate(-90 113.7 135)">220UF</text>
<text x="117.4" y="135.7" transform="rotate(-90 117.4 135.7)">C526</text>
<text x="119.2" y="135.7" transform="rotate(-90 119.2 135.7)">7343</text>
<text x="121.9" y="135.7" transform="rotate(-90 121.9 135.7)">0.1UF</text>
<text x="126.5" y="135.7" transform="rotate(-90 126.5 135.7)">C530</text>
<text x="209.2" y="135.7">51.8A&lt;</text>
<text x="209.4" y="132.1">18.4Q&gt;</text>
<text x="33.3" y="139.3" transform="rotate(-90 33.3 139.3)">1%</text>
<text x="209.2" y="141.2">51.7A&lt;</text>
<text x="33.3" y="144.9" transform="rotate(-90 33.3 144.9)">287</text>
<text x="37" y="144.9" transform="rotate(-90 37 144.9)">R412</text>
<text x="209.2" y="146.7">51.6A&lt;</text>
<text x="37" y="155.7" transform="rotate(-90 37 155.7)">1005</text>
<text x="45.2" y="153.9" transform="rotate(-90 45.2 153.9)">10V</text>
<text x="49.8" y="154.8" transform="rotate(-90 49.8 154.8)">1005</text>
<text x="209.2" y="152.2">51.1A&lt;</text>
<text x="209.2" y="155.8">51.2A&lt;</text>
<text x="217.8" y="153.9" transform="rotate(-90 217.8 153.9)">1/16W</text>
<text x="221.5" y="153" transform="rotate(-90 221.5 153)">1005</text>
<text x="226.9" y="153.9" transform="rotate(-90 226.9 153.9)">1/16W</text>
<text x="230.6" y="153" transform="rotate(-90 230.6 153)">1005</text>
<text x="280.4" y="154">51.6P&lt;&gt;</text>
<text x="280.4" y="155.3">42.4B&lt;</text>
<text x="33.3" y="160.3" transform="rotate(-90 33.3 160.3)">1%</text>
<text x="33.3" y="156.6" transform="rotate(-90 33.3 156.6)">1/16W</text>
<text x="45.2" y="158.5" transform="rotate(-90 45.2 158.5)">10%</text>
<text x="79.9" y="158.5" transform="rotate(-90 79.9 158.5)">1/16W</text>
<text x="83.6" y="157.5" transform="rotate(-90 83.6 157.5)">1005</text>
<text x="88.1" y="158.5" transform="rotate(-90 88.1 158.5)">1/16W</text>
<text x="91.8" y="157.5" transform="rotate(-90 91.8 157.5)">1005</text>
<text x="96.3" y="158.5" transform="rotate(-90 96.3 158.5)">1/16W</text>
<text x="100" y="157.5" transform="rotate(-90 100 157.5)">1005</text>
<text x="217.8" y="157.6" transform="rotate(-90 217.8 157.6)">5%</text>
<text x="226.9" y="157.6" transform="rotate(-90 226.9 157.6)">5%</text>
<text x="33.3" y="165.8" transform="rotate(-90 33.3 165.8)">100</text>
<text x="37" y="165" transform="rotate(-90 37 165)">R427</text>
<text x="45.2" y="164" transform="rotate(-90 45.2 164)">0.1UF</text>
<text x="49.8" y="165" transform="rotate(-90 49.8 165)">C408</text>
<text x="79.9" y="165.8" transform="rotate(-90 79.9 165.8)">1K</text>
<text x="79.9" y="162.2" transform="rotate(-90 79.9 162.2)">5%</text>
<text x="82.7" y="166.8" transform="rotate(-90 82.7 166.8)">R126</text>
<text x="88.1" y="165.8" transform="rotate(-90 88.1 165.8)">1K</text>
<text x="88.1" y="162.2" transform="rotate(-90 88.1 162.2)">5%</text>
<text x="91.8" y="166.8" transform="rotate(-90 91.8 166.8)">R127</text>
<text x="96.3" y="165.8" transform="rotate(-90 96.3 165.8)">1K</text>
<text x="96.3" y="162.2" transform="rotate(-90 96.3 162.2)">5%</text>
<text x="100" y="166.8" transform="rotate(-90 100 166.8)">R130</text>
<text x="217.8" y="163.1" transform="rotate(-90 217.8 163.1)">2.2K</text>
<text x="221.5" y="165" transform="rotate(-90 221.5 165)">R438</text>
<text x="226.9" y="163.1" transform="rotate(-90 226.9 163.1)">2.2K</text>
<text x="230.6" y="165" transform="rotate(-90 230.6 165)">R441</text>
<text x="280.4" y="168.6">51.7P&lt;&gt;</text>
<text x="280.4" y="169.9">42.4G&lt;</text>
<text x="164.8" y="185.9" transform="rotate(-90 164.8 185.9)">1%</text>
<text x="164.8" y="182.2" transform="rotate(-90 164.8 182.2)">1/16W</text>
<text x="168.5" y="181.3" transform="rotate(-90 168.5 181.3)">1005</text>
<text x="179.5" y="185.9" transform="rotate(-90 179.5 185.9)">1%</text>
<text x="179.5" y="182.2" transform="rotate(-90 179.5 182.2)">1/16W</text>
<text x="183.1" y="181.3" transform="rotate(-90 183.1 181.3)">1005</text>
<text x="221.3" y="183.8">DESIGNER</text>
<text x="255.8" y="182.5">PART</text>
<text x="261.4" y="182.5">NO.</text>
<text x="164.8" y="190.4" transform="rotate(-90 164.8 190.4)">127</text>
<text x="179.5" y="190.4" transform="rotate(-90 179.5 190.4)">1.5K</text>
<text x="221.3" y="191.9">APPROVED</text>
<text x="221.3" y="187.8">CHECKED</text>
<text x="183.1" y="192.4" transform="rotate(-90 183.1 192.4)">R436</text>
<text x="221.3" y="195.9">CLASS</text>
</g>
<g font-size="1.4">
<text x="256.4" y="11.4">PART</text>
<text x="261.5" y="11.4">NO.</text>
<text x="225.6" y="12.4">DATE</text>
<text x="239.2" y="12.4">EC</text>
<text x="242.3" y="12.4">NO.</text>
<text x="256.4" y="19.7">DEVELOPMENT</text>
<text x="268.6" y="19.7">NO.</text>
<text x="277.8" y="19.7">Q/M</text>
<text x="251.4" y="155.6" transform="rotate(90 251.4 155.6)">2SK3019</text>
<text x="245" y="170.2" transform="rotate(90 245 170.2)">2SK3019</text>
</g>
<g font-size="1.3">
<text x="48.8" y="63.6">VCCGMCHCORE</text>
<text x="30.5" y="72.7">VCCGMCHCORE</text>
<text x="61.5" y="102.8">VCCGMCHCORE</text>
<text x="67" y="111.1">VCCGMCHCORE</text>
<text x="96.2" y="114.7">VCCGMCHCORE</text>
<text x="30.5" y="125.7">VCCGMCHCORE</text>
<text x="69.8" y="124.8">MLF2012DR10KT</text>
<text x="74.3" y="121.1">0.1UH</text>
<text x="103.6" y="124.8">0.1UH</text>
<text x="99.9" y="128.4">MLF2012DR10KT</text>
<text x="77.1" y="137.6">ESR=15MOHM</text>
<text x="77.1" y="135.7">H=1.9MMMAX</text>
<text x="104.5" y="137.6">H=1.9MMMAX</text>
<text x="104.5" y="139.4">ESR=15MOHM</text>
</g>
<g font-size="1.2">
<text x="221.9" y="203">OR</text>
<text x="221.9" y="201.7">RESPONDING</text>
<text x="222" y="200.4">IBM</text>
<text x="222.8" y="199.1">THIS</text>
<text x="225.4" y="203">FOR</text>
<text x="226.4" y="200.4">ITS</text>
<text x="228" y="199.1">DOCUMENT</text>
<text x="229.7" y="203">THE</text>
<text x="230.7" y="200.4">USE</text>
<text x="231.5" y="201.7">TO</text>
<text x="233.2" y="203">PERFORMANCE OF</text>
<text x="234.1" y="201.7">A</text>
<text x="234.2" y="200.4">IS</text>
<text x="235.8" y="201.7">REQUEST</text>
<text x="236.7" y="199.1">IS</text>
<text x="236.8" y="200.4">AUTHORIZED</text>
<text x="240.2" y="199.1">THE</text>
<text x="242.7" y="201.7">FOR</text>
<text x="243.6" y="199.1">PROPERTY</text>
<text x="246.2" y="203">WORK</text>
<text x="246.2" y="201.7">QUOTATION</text>
<text x="246.3" y="200.4">ONLY</text>
<text x="251.4" y="203">FOR</text>
<text x="251.5" y="200.4">FOR</text>
<text x="252.3" y="199.1">OF</text>
<text x="221.9" y="205.6">TO</text>
<text x="222" y="204.3">IBM.</text>
<text x="224.5" y="205.6">THE</text>
<text x="228" y="205.6">IBM</text>
<text x="228.1" y="204.3">ALL</text>
<text x="231.5" y="205.6">PURCHASING</text>
<text x="231.6" y="204.3">QUESTIONS</text>
<text x="240.2" y="204.3">MUST</text>
<text x="241" y="205.6">DEPARTMENT.</text>
<text x="244.6" y="204.3">BE</text>
<text x="247.2" y="204.3">REFERRED</text>
</g>
<g font-size="1">
<text x="69.1" y="44.7">IN</text>
<text x="69.1" y="42.9">IN</text>
<text x="139.5" y="42.9">PWROK</text>
<text x="139.5" y="44.7">RSTIN#</text>
<text x="150.5" y="42.9">DREFSSCLK</text>
<text x="152.8" y="46.6">ICLKAP</text>
<text x="205.6" y="46.5">OUT</text>
<text x="206.2" y="42.9">IN</text>
<text x="69" y="50.2">OUT</text>
<text x="69.1" y="48.3">IN</text>
<text x="139.5" y="48.4">GCLKIN</text>
<text x="139.5" y="50.2">AGPBUSY#</text>
<text x="139.5" y="53.9">EXTTS_0</text>
<text x="152" y="52">IYAP[0]</text>
<text x="152" y="53.9">IYAP[1]</text>
<text x="152.8" y="48.4">ICLKAM</text>
<text x="205.6" y="48.4">OUT</text>
<text x="205.6" y="52">OUT</text>
<text x="205.6" y="53.8">OUT</text>
<text x="69.3" y="59.3">BI</text>
<text x="152" y="55.7">IYAP[2]</text>
<text x="152" y="57.5">IYAP[3]</text>
<text x="205.6" y="55.7">OUT</text>
<text x="139.5" y="61.2">HL[0]</text>
<text x="139.5" y="63">HL[1]</text>
<text x="139.5" y="64.8">HL[2]</text>
<text x="152" y="61.2">IYAM[0]</text>
<text x="152" y="63">IYAM[1]</text>
<text x="152" y="64.8">IYAM[2]</text>
<text x="205.6" y="61.2">OUT</text>
<text x="205.6" y="63">OUT</text>
<text x="205.6" y="64.8">OUT</text>
<text x="139.5" y="66.7">HL[3]</text>
<text x="139.5" y="68.5">HL[4]</text>
<text x="139.5" y="70.3">HL[5]</text>
<text x="152" y="66.7">IYAM[3]</text>
<text x="152.8" y="70.3">ICLKBP</text>
<text x="205.6" y="70.3">OUT</text>
<text x="139.5" y="72.2">HL[6]</text>
<text x="139.5" y="74">HL[7]</text>
<text x="139.5" y="75.8">HL[8]</text>
<text x="139.5" y="77.6">HL[9]</text>
<text x="152" y="75.8">IYBP[0]</text>
<text x="152" y="77.6">IYBP[1]</text>
<text x="152.8" y="72.2">ICLKBM</text>
<text x="205.6" y="72.1">OUT</text>
<text x="205.6" y="75.8">OUT</text>
<text x="205.6" y="77.6">OUT</text>
<text x="69.3" y="83.1">BI</text>
<text x="139.5" y="79.5">HL[10]</text>
<text x="139.5" y="83.1">HLSTB</text>
<text x="152" y="79.5">IYBP[2]</text>
<text x="152" y="81.3">IYBP[3]</text>
<text x="205.6" y="79.4">OUT</text>
<text x="69.3" y="84.9">BI</text>
<text x="139.5" y="84.9">HLSTB#</text>
<text x="152" y="84.9">IYBM[0]</text>
<text x="152" y="86.8">IYBM[1]</text>
<text x="152" y="88.6">IYBM[2]</text>
<text x="205.6" y="88.6">OUT</text>
<text x="205.6" y="84.9">OUT</text>
<text x="205.6" y="86.7">OUT</text>
<text x="139.5" y="95.9">PSWING</text>
<text x="139.5" y="90.4">HLRCOMP</text>
<text x="149.8" y="95.9">PANELVDDEN</text>
<text x="152" y="90.4">IYBM[3]</text>
<text x="205.6" y="95.9">OUT</text>
<text x="139.5" y="101.4">HLVREF</text>
<text x="148.3" y="99.5">PANELBKLTCTL</text>
<text x="149" y="97.7">PANELBKLTEN</text>
<text x="205.6" y="99.5">OUT</text>
<text x="205.6" y="97.7">OUT</text>
<text x="139.5" y="106.8">VCCAGPLL</text>
<text x="152.7" y="105">LVREFH</text>
<text x="152.7" y="106.8">LVREFL</text>
<text x="139.5" y="112.3">VCCADPLLA</text>
<text x="154.2" y="110.5">LVBG</text>
<text x="154.2" y="112.3">LIBG</text>
<text x="139.5" y="117.8">VCCADPLLB</text>
<text x="151.3" y="117.8">LCLKCTLA</text>
<text x="151.3" y="119.6">LCLKCTLB</text>
<text x="206.1" y="117.8">BI</text>
<text x="206.1" y="119.6">BI</text>
<text x="151.2" y="125.1">DDCPDATA</text>
<text x="152" y="123.3">DDCPCLK</text>
<text x="262.7" y="123.3">BI</text>
<text x="262.7" y="125.1">BI</text>
<text x="139.5" y="132.4">GST[0]</text>
<text x="139.5" y="137.9">GST[1]</text>
<text x="152" y="132.4">DREFCLK</text>
<text x="154.2" y="137.9">RED#</text>
<text x="154.9" y="136.1">RED</text>
<text x="205.6" y="136">OUT</text>
<text x="206.2" y="132.4">IN</text>
<text x="139.5" y="143.4">GST[2]</text>
<text x="152.7" y="143.4">GREEN#</text>
<text x="153.4" y="141.6">GREEN</text>
<text x="205.6" y="141.5">OUT</text>
<text x="153.4" y="148.9">BLUE#</text>
<text x="154.2" y="147">BLUE</text>
<text x="205.6" y="147">OUT</text>
<text x="153.4" y="152.5">HSYNC</text>
<text x="205.6" y="152.5">OUT</text>
<text x="277" y="154.3">BI</text>
<text x="152.7" y="161.7">REFSET</text>
<text x="153.4" y="156.2">VSYNC</text>
<text x="205.6" y="156.1">OUT</text>
<text x="152" y="167.1">DDCACLK</text>
<text x="151.2" y="169">DDCADATA</text>
<text x="277" y="168.9">BI</text>
</g>
</svg>
